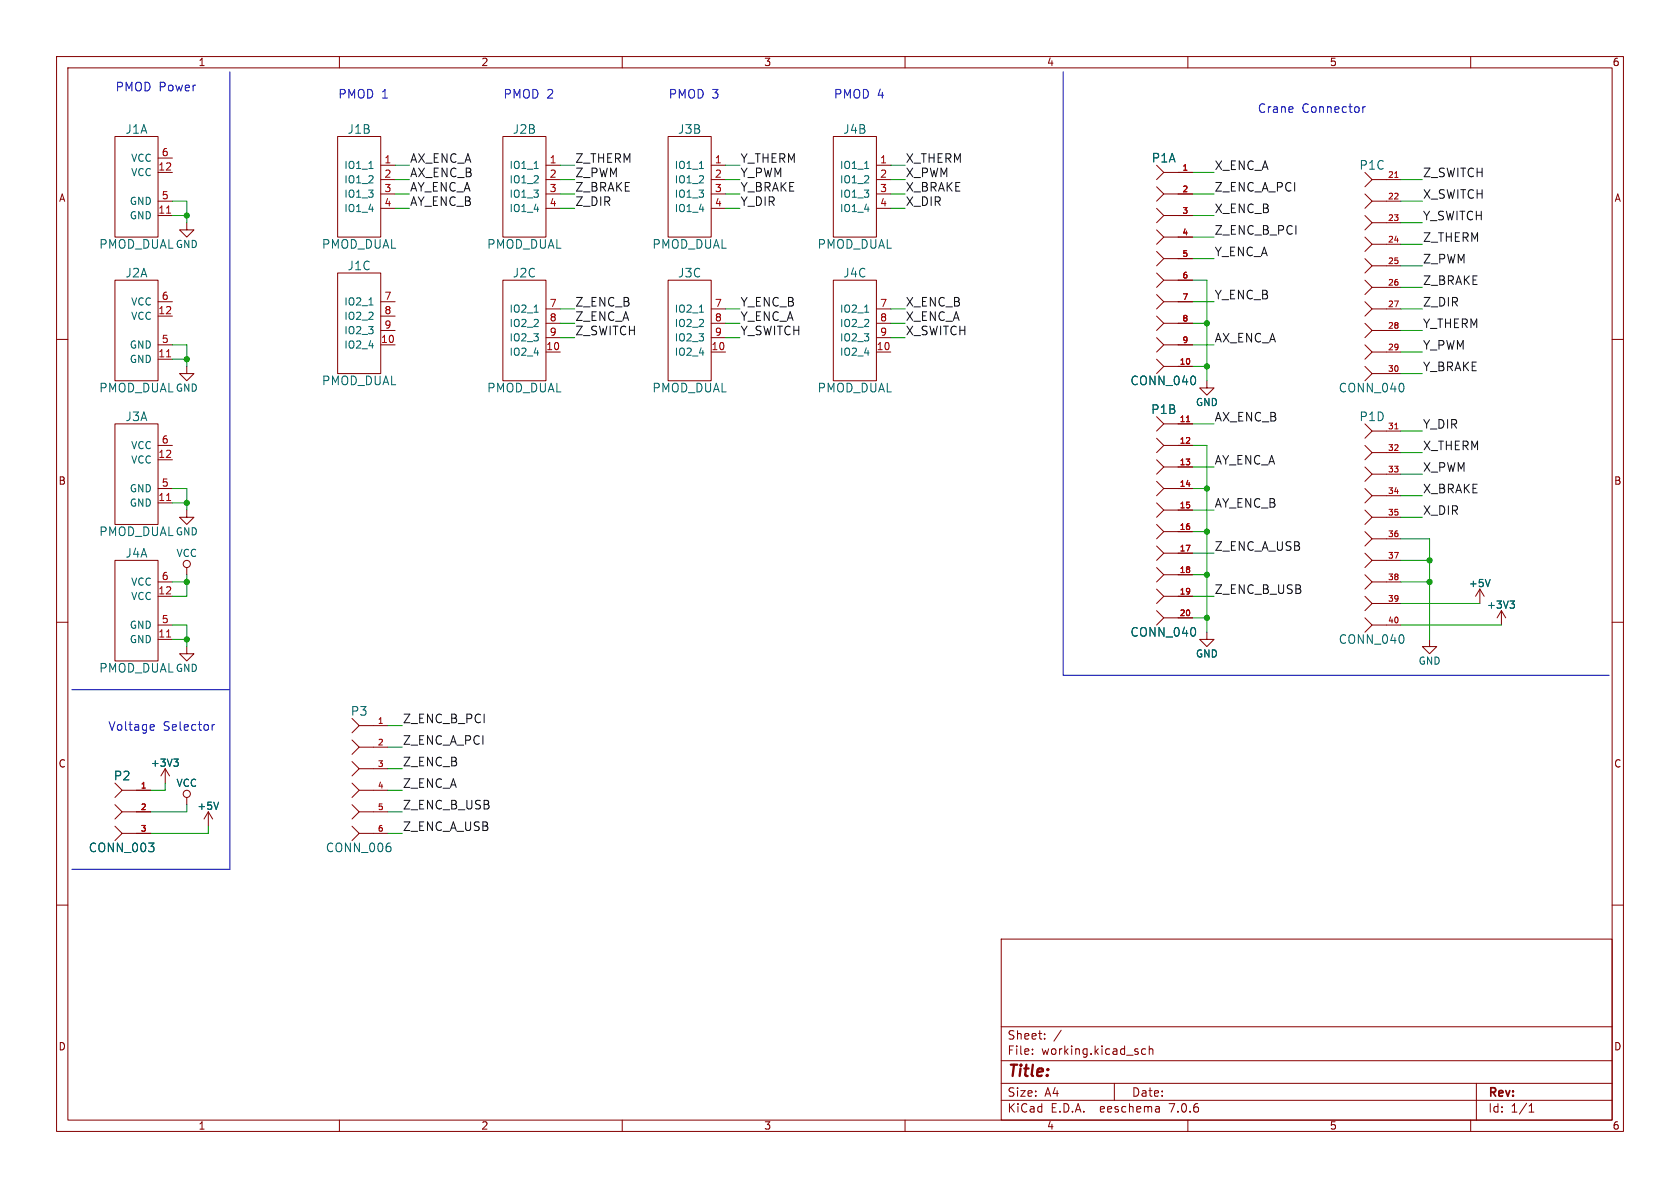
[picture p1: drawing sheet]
<svg xmlns="http://www.w3.org/2000/svg" width="297mm" height="210mm" viewBox="0 0 297 210" stroke-linecap="round" stroke-linejoin="round" font-family="sans-serif">
<g fill="none" stroke="#840000" stroke-width=".18">
<path d="M10 10h277v190h-277zM12 12h273v186h-273zM60 10v2M110 10v2M160 10v2M210 10v2M260 10v2M20.3 24.1h7.6v17.8h-7.6zM27.9 38.1h2.6M27.9 30.5h2.6M27.9 35.6h2.6M27.9 27.9h2.6"/>
<path d="M33 39.4v1.2h1.3l-1.3 1.3-1.3-1.3h1.3M59.7 24.1h7.6v17.8h-7.6zM67.3 34.3h2.5M67.3 29.2h2.5M67.3 31.8h2.5M67.3 36.8h2.5M88.9 24.1h7.6v17.8h-7.6zM96.5 34.3h2.6M96.5 29.2h2.6M96.5 31.8h2.6M96.5 36.8h2.6M118.1 24.1h7.6v17.8h-7.6z"/>
<path d="M125.7 34.3h2.6M125.7 29.2h2.6M125.7 31.8h2.6M125.7 36.8h2.6M147.3 24.1h7.6v17.8h-7.6zM154.9 34.3h2.6M154.9 29.2h2.6M154.9 31.8h2.6M154.9 36.8h2.6M204.5 36.8l1.2 1.3-1.2 1.3M204.5 33l1.2 1.3-1.2 1.3M204.5 29.2l1.2 1.3-1.2 1.3"/>
<path d="M205.7 34.3h5.1M205.7 38.1h5.1M205.7 30.5h5.1M241.3 38.1l1.3 1.3-1.3 1.2M241.3 34.3l1.3 1.3-1.3 1.2M241.3 30.5l1.3 1.3-1.3 1.2M242.6 35.6h5M242.6 31.8h5M242.6 39.4h5M10 60h2M20.3 49.5h7.6v17.8h-7.6zM27.9 53.3h2.6"/>
<path d="M27.9 55.9h2.6M59.7 48.3h7.6v17.7h-7.6zM67.3 53.3h2.5M67.3 55.9h2.5M67.3 58.4h2.5M88.9 49.5h7.6v17.8h-7.6zM96.5 54.6h2.6M96.5 57.2h2.6M96.5 59.7h2.6M118.1 49.5h7.6v17.8h-7.6zM125.7 54.6h2.6M125.7 57.2h2.6"/>
<path d="M125.7 59.7h2.6M147.3 49.5h7.6v17.8h-7.6zM154.9 54.6h2.6M154.9 57.2h2.6M154.9 59.7h2.6M204.5 59.7l1.2 1.3-1.2 1.2M204.5 55.9l1.2 1.3-1.2 1.2M204.5 52.1l1.2 1.2-1.2 1.3M204.5 48.3l1.2 1.2-1.2 1.3M204.5 44.5l1.2 1.2-1.2 1.3M204.5 40.6l1.2 1.3-1.2 1.3M205.7 57.2h5.1"/>
<path d="M205.7 49.5h5.1M205.7 41.9h5.1M205.7 53.3h5.1M205.7 45.7h5.1M241.3 57.2l1.3 1.2-1.3 1.3M241.3 53.3l1.3 1.3-1.3 1.3M241.3 49.5l1.3 1.3-1.3 1.3M241.3 45.7l1.3 1.3-1.3 1.3M241.3 41.9l1.3 1.3-1.3 1.3M242.6 54.6h5M242.6 58.4h5M242.6 50.8h5"/>
<path d="M242.6 43.2h5M242.6 47h5M285 60h2M20.3 74.9h7.6v17.8h-7.6zM27.9 61h2.6M27.9 78.7h2.6M27.9 63.5h2.6M33 64.8v1.2h1.3l-1.3 1.3-1.3-1.3h1.3M67.3 61h2.5M96.5 62.2h2.6M125.7 62.2h2.6M154.9 62.2h2.6"/>
<path d="M204.5 63.5l1.2 1.3-1.2 1.2M204.5 77.5l1.2 1.2-1.2 1.3M204.5 73.7l1.2 1.2-1.2 1.3M205.7 64.8h5.1M205.7 61h5.1M205.7 78.7h5.1M205.7 74.9h5.1M213.4 67.3v1.3h1.2l-1.2 1.3-1.3-1.3h1.3M241.3 64.8l1.3 1.2-1.3 1.3M241.3 61l1.3 1.2-1.3 1.3M241.3 78.7l1.3 1.3-1.3 1.3M241.3 74.9l1.3 1.3-1.3 1.3"/>
<path d="M242.6 62.2h5M242.6 66h5M242.6 76.2h5M20.3 99.1h7.6v17.7h-7.6zM27.9 86.4h2.6M27.9 88.9h2.6M27.9 81.3h2.6M33 90.2v1.2h1.3l-1.3 1.3-1.3-1.3h1.3M204.5 96.5l1.2 1.3-1.2 1.3M204.5 92.7l1.2 1.3-1.2 1.3M204.5 88.9l1.2 1.3-1.2 1.2M204.5 85.1l1.2 1.3-1.2 1.2"/>
<path d="M204.5 81.3l1.2 1.3-1.2 1.2M205.7 94h5.1M205.7 86.4h5.1M205.7 97.8h5.1M205.7 90.2h5.1M205.7 82.6h5.1M241.3 97.8l1.3 1.3-1.3 1.2M241.3 94l1.3 1.3-1.3 1.2M241.3 90.2l1.3 1.2-1.3 1.3M241.3 86.4l1.3 1.2-1.3 1.3M241.3 82.6l1.3 1.2-1.3 1.3M242.6 95.3h5"/>
<path d="M242.6 87.6h5M242.6 80h5M242.6 99.1h5M242.6 91.4h5M242.6 83.8h5M10 110h2M27.9 105.4h2.6M27.9 110.5h2.6M27.9 102.9h2.6M27.9 113h2.6M33 114.3v1.3h1.3l-1.3 1.2-1.3-1.2h1.3M33 100.3v1.3"/>
<path d="M204.5 108l1.2 1.2-1.2 1.3M204.5 104.1l1.2 1.3-1.2 1.3M204.5 100.3l1.2 1.3-1.2 1.3M205.7 109.2h5.1M205.7 101.6h5.1M205.7 105.4h5.1M213.4 111.8v1.2h1.2l-1.2 1.3-1.3-1.3h1.3M241.3 109.2l1.3 1.3-1.3 1.3M241.3 105.4l1.3 1.3-1.3 1.3M241.3 101.6l1.3 1.3-1.3 1.2M242.6 110.5h5M242.6 102.9h5"/>
<path d="M242.6 106.7h5M252.7 113v1.3h1.3l-1.3 1.3-1.2-1.3h1.2M261.6 104.1l-.7 1.3M261.6 104.1v2.6M261.6 104.1l.8 1.3M265.4 108l-.7 1.2M265.4 108v2.5M265.4 108l.8 1.2M285 110h2M20.3 138.4l1.3 1.3-1.3 1.3M21.6 139.7h5.1M29.2 135.9l-.8 1.3"/>
<path d="M29.2 135.9v2.5M29.2 135.9l.8 1.3M62.2 134.6l1.3 1.3-1.3 1.3M62.2 130.8l1.3 1.3-1.3 1.3M62.2 127l1.3 1.3-1.3 1.2M62.2 138.4l1.3 1.3h5.1M63.5 135.9h5.1M63.5 139.7l-1.3 1.3M63.5 132.1h5.1M63.5 128.3h5.1M10 160h2M20.3 146.1l1.3 1.2-1.3 1.3"/>
<path d="M20.3 142.2l1.3 1.3-1.3 1.3M21.6 143.5h5.1M21.6 147.3h5.1M33 141v1.2M36.8 143.5l-.7 1.3M36.8 143.5v2.6M36.8 143.5l.8 1.3M62.2 146.1l1.3 1.2-1.3 1.3M62.2 142.2l1.3 1.3-1.3 1.3M63.5 147.3h5.1M63.5 143.5h5.1M285 160h2"/>
<path d="M177 166h108v32h-108zM60 198v2M110 198v2M160 198v2M177 194.5h108M177 191.5h108M177 187.5h108M177 181.5h108M182.5 186.3v.1M182.5 185.5v.1M184.7 183.6v.1M184.7 182.8v.1"/>
<path d="M187.6 182.1l-1.3 2M197 191.5v3M202.5 185.5l-.4-.1-.3 .3v.4l.2 .2h.5M203.2 185.5l.2-.1 .3 .1 .1 .9M203.2 184.9v1.5M204.9 195.7l.1 .9M205 196.5l-.2 .1M205 196h-.2M210 198v2M260 198v2M261 191.5v6.5M270.3 196.6h.9"/>
<path d="M270.3 195.5l.4-.4v1.5"/>
<circle cx="33" cy="99.7" r=".63"/>
<circle cx="33" cy="140.3" r=".63"/>
</g>
<g fill="none" stroke="#006464" stroke-width=".18">
<path d="M65.2 29.8h.8M94.4 29.8h.8M123.6 29.8h.8M152.9 29.8h.7M65.2 53.9h.8M94.4 55.2h.8M123.6 55.2h.8M152.9 55.2h.7M263.4 102.4l-.4 1.3M266.9 106.2h.8l-.4 .5M267.5 106.7l.2 .3v.3l-.2 .2M30.7 134.2h.8l-.4 .5"/>
<path d="M31.3 134.7l.2 .2v.3l-.2 .3M38.6 141.8l-.4 1.3"/>
</g>
<path d="M29.5 37.7h.7M246.6 31.4h.6M29.5 63.1h.7M209.7 74.5h.6M246.6 75.8h.6M29.5 88.5h.7M29.5 112.6h.7" fill="none" stroke="#a90000" stroke-width=".18"/>
<path d="M40.6 12.7v141h-27.9M188 12.7v106.7h96.5M240.9 18.9v1M241.4 18.9h-.3l-.2 .2M12.7 121.9h27.9M26.8 128.1l.4 .1 .1 .2-.7 .2M27.2 129l-.4 .1M37.5 128.1v1M37.9 128.1l-.2 .1-.2 .2" fill="none" stroke="#0000c2" stroke-width=".18"/>
<g fill="none" stroke="#009600" stroke-width=".18">
<path d="M30.5 35.6h2.5v3.8M30.5 38.1h2.5M69.8 31.8h2.6M69.8 34.3h2.6M69.8 29.2h2.6M69.8 36.8h2.6M99.1 31.8h2.5M99.1 34.3h2.5M99.1 29.2h2.5M99.1 36.8h2.5M128.3 31.8h2.5M128.3 34.3h2.5"/>
<path d="M128.3 29.2h2.5M128.3 36.8h2.5M157.5 31.8h2.5M157.5 34.3h2.5M157.5 29.2h2.5M157.5 36.8h2.5M210.8 34.3h3.8M210.8 38.1h3.8M210.8 30.5h3.8M247.6 35.6h3.9M247.6 31.8h3.9M247.6 39.4h3.9"/>
<path d="M99.1 54.6h2.5M99.1 57.2h2.5M99.1 59.7h2.5M128.3 54.6h2.5M128.3 57.2h2.5M128.3 59.7h2.5M157.5 54.6h2.5M157.5 57.2h2.5M157.5 59.7h2.5M210.8 57.2h2.6M210.8 49.5h2.6v17.8M210.8 41.9h3.8"/>
<path d="M210.8 45.7h3.8M210.8 53.3h3.8M247.6 43.2h3.9M247.6 47h3.9M247.6 54.6h3.9M247.6 58.4h3.9M247.6 50.8h3.9M30.5 61h2.5v3.8M30.5 63.5h2.5M210.8 61h3.8M210.8 78.7h2.6v33.1M210.8 74.9h3.8"/>
<path d="M210.8 64.8h2.6M247.6 62.2h3.9M247.6 66h3.9M247.6 76.2h3.9M30.5 86.4h2.5v3.8M30.5 88.9h2.5M210.8 97.8h3.8M210.8 94h2.6M210.8 90.2h3.8M210.8 86.4h2.6M210.8 82.6h3.8M247.6 95.3h5.1v17.7"/>
<path d="M247.6 99.1h5.1M247.6 83.8h3.9M247.6 91.4h3.9M247.6 87.6h3.9M247.6 80h3.9M30.5 110.5h2.5v3.8M30.5 102.9h2.5M30.5 113h2.5M33 101.6v3.8h-2.5M210.8 101.6h2.6M210.8 109.2h2.6M210.8 105.4h3.8"/>
<path d="M247.6 102.9h5.1M247.6 110.5h17.8M247.6 106.7h14M29.2 138.4v1.3h-2.5M68.6 128.3h2.5M68.6 139.7h2.5M68.6 135.9h2.5M68.6 132.1h2.5M33 142.2v1.3h-6.3M36.8 146.1v1.2h-10.1M68.6 147.3h2.5M68.6 143.5h2.5"/>
</g>
<g fill="#009600" stroke="#009600" stroke-width=".18">
<circle cx="33" cy="38.1" r=".46"/>
<circle cx="33" cy="63.5" r=".46"/>
<circle cx="213.4" cy="101.6" r=".46"/>
<circle cx="213.4" cy="94" r=".46"/>
<circle cx="213.4" cy="109.2" r=".46"/>
<circle cx="252.7" cy="102.9" r=".46"/>
<circle cx="33" cy="113" r=".46"/>
<circle cx="213.4" cy="57.2" r=".46"/>
<circle cx="213.4" cy="64.8" r=".46"/>
<circle cx="252.7" cy="99.1" r=".46"/>
<circle cx="213.4" cy="86.4" r=".46"/>
<circle cx="33" cy="88.9" r=".46"/>
<circle cx="33" cy="102.9" r=".46"/>
</g>
<text font-size="2.8" fill="#840000" x="178" y="190.9">Title:</text>
<g font-size="2.1" fill="#0000c2">
<text x="20.3" y="16.3">PMOD Power</text>
<text x="59.7" y="17.5">PMOD 1</text>
<text x="88.9" y="17.5">PMOD 2</text>
<text x="118.1" y="17.5">PMOD 3</text>
<text x="147.3" y="17.5">PMOD 4</text>
<text x="222.2" y="20.1">Crane</text>
<text x="230.1" y="20.1">Connector</text>
<text x="19" y="129.3">Voltage</text>
<text x="28.8" y="129.3">Selector</text>
</g>
<g font-size="2.1" fill="#006464">
<text x="22.1" y="23.9">J1A</text>
<text x="61.4" y="23.9">J1B</text>
<text x="90.6" y="23.9">J2B</text>
<text x="119.8" y="23.9">J3B</text>
<text x="149" y="23.9">J4B</text>
<text x="203.5" y="28.9">P1A</text>
<text x="240.2" y="30.2">P1C</text>
<text x="17.4" y="44.2">PMOD_DUAL</text>
<text x="56.8" y="44.2">PMOD_DUAL</text>
<text x="61.4" y="48">J1C</text>
<text x="86" y="44.2">PMOD_DUAL</text>
<text x="115.2" y="44.2">PMOD_DUAL</text>
<text x="144.4" y="44.2">PMOD_DUAL</text>
<text x="22.1" y="49.3">J2A</text>
<text x="90.6" y="49.3">J2C</text>
<text x="119.8" y="49.3">J3C</text>
<text x="149" y="49.3">J4C</text>
<text x="17.4" y="69.6">PMOD_DUAL</text>
<text x="56.8" y="68.3">PMOD_DUAL</text>
<text x="86" y="69.6">PMOD_DUAL</text>
<text x="115.2" y="69.6">PMOD_DUAL</text>
<text x="144.4" y="69.6">PMOD_DUAL</text>
<text x="199.7" y="68.3">CONN_040</text>
<text x="236.6" y="69.6">CONN_040</text>
<text x="22.1" y="74.7">J3A</text>
<text x="203.4" y="73.4">P1B</text>
<text x="240.2" y="74.7">P1D</text>
<text x="17.4" y="95">PMOD_DUAL</text>
<text x="22.1" y="98.8">J4A</text>
<text x="199.7" y="112.8">CONN_040</text>
<text x="17.4" y="119.1">PMOD_DUAL</text>
<text x="236.6" y="114">CONN_040</text>
<text x="61.9" y="126.7">P3</text>
<text x="20" y="138.2">P2</text>
<text x="15.6" y="150.9">CONN_003</text>
<text x="57.5" y="150.9">CONN_006</text>
</g>
<g font-size="2.1" fill="#0f0f0f">
<text x="72.4" y="28.9">AX_ENC_A</text>
<text x="101.6" y="28.9">Z_THERM</text>
<text x="130.8" y="28.9">Y_THERM</text>
<text x="160" y="28.9">X_THERM</text>
<text x="72.4" y="34">AY_ENC_A</text>
<text x="72.4" y="31.4">AX_ENC_B</text>
<text x="101.6" y="34">Z_BRAKE</text>
<text x="101.6" y="31.4">Z_PWM</text>
<text x="130.8" y="31.4">Y_PWM</text>
<text x="130.8" y="34">Y_BRAKE</text>
<text x="160" y="31.4">X_PWM</text>
<text x="160" y="34">X_BRAKE</text>
<text x="214.6" y="34">Z_ENC_A_PCI</text>
<text x="214.6" y="30.2">X_ENC_A</text>
<text x="251.5" y="35.2">X_SWITCH</text>
<text x="251.5" y="31.4">Z_SWITCH</text>
<text x="72.4" y="36.5">AY_ENC_B</text>
<text x="101.6" y="36.5">Z_DIR</text>
<text x="130.8" y="36.5">Y_DIR</text>
<text x="160" y="36.5">X_DIR</text>
<text x="214.6" y="41.6">Z_ENC_B_PCI</text>
<text x="214.6" y="37.8">X_ENC_B</text>
<text x="251.5" y="39.1">Y_SWITCH</text>
<text x="214.6" y="45.4">Y_ENC_A</text>
<text x="251.5" y="46.7">Z_PWM</text>
<text x="251.5" y="42.9">Z_THERM</text>
<text x="214.6" y="53">Y_ENC_B</text>
<text x="251.5" y="50.5">Z_BRAKE</text>
<text x="101.6" y="59.4">Z_SWITCH</text>
<text x="101.6" y="56.8">Z_ENC_A</text>
<text x="101.6" y="54.3">Z_ENC_B</text>
<text x="130.8" y="59.4">Y_SWITCH</text>
<text x="130.8" y="56.8">Y_ENC_A</text>
<text x="130.8" y="54.3">Y_ENC_B</text>
<text x="160" y="56.8">X_ENC_A</text>
<text x="160" y="54.3">X_ENC_B</text>
<text x="160" y="59.4">X_SWITCH</text>
<text x="251.5" y="58.1">Y_THERM</text>
<text x="251.5" y="54.3">Z_DIR</text>
<text x="214.6" y="60.6">AX_ENC_A</text>
<text x="251.5" y="61.9">Y_PWM</text>
<text x="251.5" y="65.7">Y_BRAKE</text>
<text x="214.6" y="74.6">AX_ENC_B</text>
<text x="251.5" y="75.9">Y_DIR</text>
<text x="214.6" y="82.2">AY_ENC_A</text>
<text x="251.5" y="83.5">X_PWM</text>
<text x="251.5" y="79.7">X_THERM</text>
<text x="214.6" y="89.9">AY_ENC_B</text>
<text x="251.5" y="87.3">X_BRAKE</text>
<text x="251.5" y="91.1">X_DIR</text>
<text x="214.6" y="97.5">Z_ENC_A_USB</text>
<text x="214.6" y="105.1">Z_ENC_B_USB</text>
<text x="71.1" y="128">Z_ENC_B_PCI</text>
<text x="71.1" y="131.8">Z_ENC_A_PCI</text>
<text x="71.1" y="135.6">Z_ENC_B</text>
<text x="71.1" y="143.2">Z_ENC_B_USB</text>
<text x="71.1" y="139.4">Z_ENC_A</text>
<text x="71.1" y="147">Z_ENC_A_USB</text>
</g>
<g font-size="2.1" fill="#840000">
<text x="178" y="184">Sheet:</text>
<text x="178" y="186.7">File:</text>
<text x="184.1" y="186.7">working.kicad_sch</text>
<text x="178" y="196.9">KiCad</text>
<text x="178" y="194.1">Size:</text>
<text x="184.7" y="194.1">A4</text>
<text x="185.7" y="196.9">E.D.A.</text>
<text x="194.6" y="196.9">eeschema</text>
<text x="200" y="194.1">Date:</text>
<text x="207" y="196.9">7.0.6</text>
<text x="263" y="194.3">Rev:</text>
<text x="263" y="196.9">Id:</text>
<text x="267.1" y="196.9">1/1</text>
</g>
<g font-size="1.8" fill="#840000">
<text x="35" y="11.9">1</text>
<text x="85" y="11.9">2</text>
<text x="135" y="11.9">3</text>
<text x="185" y="11.9">4</text>
<text x="235" y="11.9">5</text>
<text x="285" y="11.9">6</text>
<text x="10.3" y="35.9">A</text>
<text x="285.3" y="35.9">A</text>
<text x="10.3" y="85.9">B</text>
<text x="285.3" y="85.9">B</text>
<text x="10.3" y="135.9">C</text>
<text x="285.3" y="135.9">C</text>
<text x="10.3" y="185.9">D</text>
<text x="285.3" y="185.9">D</text>
<text x="35" y="199.9">1</text>
<text x="85" y="199.9">2</text>
<text x="135" y="199.9">3</text>
<text x="185" y="199.9">4</text>
<text x="235" y="199.9">5</text>
<text x="285" y="199.9">6</text>
</g>
<g font-size="1.8" fill="#006464">
<text x="23.1" y="28.8">VCC</text>
<text x="23.1" y="31.3">VCC</text>
<text x="60.8" y="30.1">IO1_1</text>
<text x="60.8" y="32.6">IO1_2</text>
<text x="60.8" y="35.2">IO1_3</text>
<text x="90" y="30.1">IO1_1</text>
<text x="90" y="32.6">IO1_2</text>
<text x="90" y="35.2">IO1_3</text>
<text x="119.2" y="30.1">IO1_1</text>
<text x="119.2" y="32.6">IO1_2</text>
<text x="119.2" y="35.2">IO1_3</text>
<text x="148.4" y="30.1">IO1_1</text>
<text x="148.4" y="32.6">IO1_2</text>
<text x="148.4" y="35.2">IO1_3</text>
<text x="22.9" y="39">GND</text>
<text x="22.9" y="36.4">GND</text>
<text x="60.8" y="37.7">IO1_4</text>
<text x="90" y="37.7">IO1_4</text>
<text x="119.2" y="37.7">IO1_4</text>
<text x="148.4" y="37.7">IO1_4</text>
<text x="31" y="44">GND</text>
<text x="23.1" y="56.7">VCC</text>
<text x="23.1" y="54.2">VCC</text>
<text x="60.8" y="54.2">IO2_1</text>
<text x="60.8" y="56.7">IO2_2</text>
<text x="60.8" y="59.3">IO2_3</text>
<text x="90" y="55.5">IO2_1</text>
<text x="90" y="58">IO2_2</text>
<text x="119.2" y="55.5">IO2_1</text>
<text x="119.2" y="58">IO2_2</text>
<text x="148.4" y="55.5">IO2_1</text>
<text x="148.4" y="58">IO2_2</text>
<text x="22.9" y="64.4">GND</text>
<text x="22.9" y="61.8">GND</text>
<text x="60.8" y="61.8">IO2_4</text>
<text x="90" y="63.1">IO2_4</text>
<text x="90" y="60.6">IO2_3</text>
<text x="119.2" y="63.1">IO2_4</text>
<text x="119.2" y="60.6">IO2_3</text>
<text x="148.4" y="63.1">IO2_4</text>
<text x="148.4" y="60.6">IO2_3</text>
<text x="31" y="69.4">GND</text>
<text x="211.3" y="72">GND</text>
<text x="23.1" y="82.1">VCC</text>
<text x="23.1" y="79.6">VCC</text>
<text x="22.9" y="89.8">GND</text>
<text x="22.9" y="87.2">GND</text>
<text x="31" y="94.8">GND</text>
<text x="31.1" y="98.7">VCC</text>
<text x="23.1" y="106.3">VCC</text>
<text x="23.1" y="103.7">VCC</text>
<text x="259.6" y="104">+5V</text>
<text x="262.8" y="107.8">+3V3</text>
<text x="22.9" y="113.9">GND</text>
<text x="22.9" y="111.4">GND</text>
<text x="31" y="119">GND</text>
<text x="211.3" y="116.4">GND</text>
<text x="250.7" y="117.7">GND</text>
<text x="26.6" y="135.7">+3V3</text>
<text x="31.1" y="139.3">VCC</text>
<text x="34.8" y="143.4">+5V</text>
</g>
<g font-size="1.8" fill="#a90000">
<text x="28.5" y="27.7">6</text>
<text x="67.9" y="29">1</text>
<text x="97.1" y="29">1</text>
<text x="126.3" y="29">1</text>
<text x="155.5" y="29">1</text>
<text x="27.9" y="30.2">12</text>
<text x="28.5" y="35.3">5</text>
<text x="67.9" y="31.5">2</text>
<text x="67.9" y="34">3</text>
<text x="97.1" y="31.5">2</text>
<text x="97.1" y="34">3</text>
<text x="126.3" y="31.5">2</text>
<text x="126.3" y="34">3</text>
<text x="155.5" y="31.5">2</text>
<text x="155.5" y="34">3</text>
<text x="27.9" y="37.8">11</text>
<text x="67.9" y="36.6">4</text>
<text x="97.1" y="36.6">4</text>
<text x="126.3" y="36.6">4</text>
<text x="155.5" y="36.6">4</text>
<text x="28.5" y="53.1">6</text>
<text x="67.9" y="53.1">7</text>
<text x="27.9" y="55.6">12</text>
<text x="67.9" y="55.6">8</text>
<text x="67.9" y="58.2">9</text>
<text x="97.1" y="54.4">7</text>
<text x="97.1" y="56.9">8</text>
<text x="97.1" y="59.4">9</text>
<text x="126.3" y="54.4">7</text>
<text x="126.3" y="56.9">8</text>
<text x="126.3" y="59.4">9</text>
<text x="155.5" y="54.4">7</text>
<text x="155.5" y="56.9">8</text>
<text x="155.5" y="59.4">9</text>
<text x="27.9" y="63.2">11</text>
<text x="28.5" y="60.7">5</text>
<text x="67.3" y="60.7">10</text>
<text x="96.5" y="62">10</text>
<text x="125.7" y="62">10</text>
<text x="154.9" y="62">10</text>
<text x="27.9" y="81">12</text>
<text x="28.5" y="78.5">6</text>
<text x="27.9" y="88.6">11</text>
<text x="28.5" y="86.1">5</text>
<text x="27.9" y="105.2">12</text>
<text x="28.5" y="102.6">6</text>
<text x="27.9" y="112.8">11</text>
<text x="28.5" y="110.2">5</text>
</g>
<g font-size="1.4" fill="#a90000">
<text x="208.9" y="30.2">1</text>
<text x="208.9" y="34">2</text>
<text x="245.3" y="31.5">21</text>
<text x="245.3" y="35.3">22</text>
<text x="208.9" y="37.8">3</text>
<text x="208.9" y="41.7">4</text>
<text x="245.3" y="39.1">23</text>
<text x="208.9" y="45.5">5</text>
<text x="245.3" y="42.9">24</text>
<text x="245.3" y="46.7">25</text>
<text x="208.9" y="49.3">6</text>
<text x="208.9" y="53.1">7</text>
<text x="245.3" y="50.5">26</text>
<text x="208.9" y="56.9">8</text>
<text x="245.3" y="54.4">27</text>
<text x="245.3" y="58.2">28</text>
<text x="208.5" y="64.5">10</text>
<text x="208.9" y="60.7">9</text>
<text x="245.3" y="62">29</text>
<text x="245.3" y="65.8">30</text>
<text x="208.5" y="74.7">11</text>
<text x="245.3" y="75.9">31</text>
<text x="208.5" y="78.5">12</text>
<text x="208.5" y="82.3">13</text>
<text x="245.3" y="79.8">32</text>
<text x="245.3" y="83.6">33</text>
<text x="208.5" y="86.1">14</text>
<text x="208.5" y="89.9">15</text>
<text x="245.3" y="87.4">34</text>
<text x="208.5" y="93.7">16</text>
<text x="245.3" y="91.2">35</text>
<text x="245.3" y="95">36</text>
<text x="208.5" y="97.5">17</text>
<text x="208.5" y="101.3">18</text>
<text x="245.3" y="98.8">37</text>
<text x="208.5" y="105.2">19</text>
<text x="245.3" y="102.6">38</text>
<text x="245.3" y="106.4">39</text>
<text x="208.5" y="109">20</text>
<text x="245.3" y="110.2">40</text>
<text x="66.7" y="128">1</text>
<text x="66.7" y="131.8">2</text>
<text x="66.7" y="135.6">3</text>
<text x="24.8" y="139.4">1</text>
<text x="24.8" y="143.3">2</text>
<text x="66.7" y="139.4">4</text>
<text x="66.7" y="143.3">5</text>
<text x="24.8" y="147.1">3</text>
<text x="66.7" y="147.1">6</text>
</g>
</svg>
